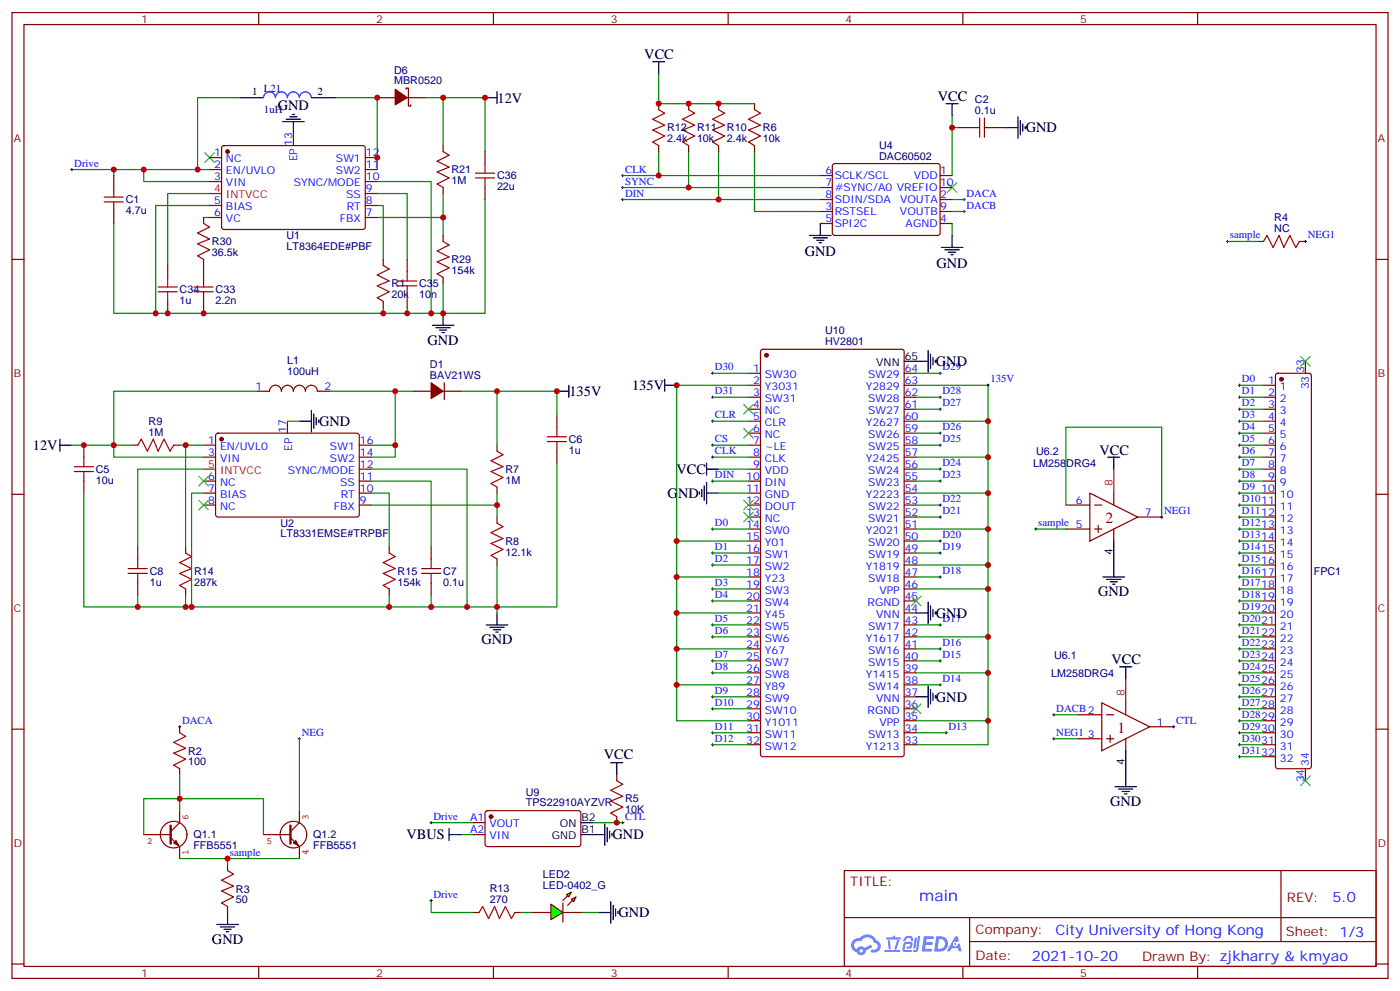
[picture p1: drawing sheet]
<svg xmlns="http://www.w3.org/2000/svg" width="412mm" height="292mm" viewBox="0 0 412 292" stroke-linecap="round" stroke-linejoin="round" font-family="sans-serif">
<g fill="none" stroke="#870000" stroke-width=".35">
<path d="M3.5 3.7h405.4v284.3h-405.4zM7.1 7.2h398.2v277.3h-398.2zM76.2 3.7v3.5M145.3 3.7v3.5M214.5 3.7v3.5M283.6 3.7v3.5M352.8 3.7v3.5M3.5 76.4h3.6M405.3 76.4h3.6M3.5 145.5h3.6M405.3 145.5h3.6M3.5 214.7h3.6"/>
<path d="M405.3 214.7h3.6M248.7 256.3h156.6v28.2h-156.6zM377.3 256.3v20.9M248.7 270.1h156.5M285.6 277.2h119.6M285.6 270.1v14.2M3.5 283.8h3.6M76.2 284.5v3.5M145.3 284.5v3.5M214.5 284.5v3.5M283.6 284.5v3.5M352.8 284.5v3.5"/>
<path d="M405.3 283.8h3.6"/>
</g>
<g fill="#5487ff">
<path d="M272.1 275.6h2.6l.3 .2-.1 .6h-2l-.1 1h1.6l.4 .4-.4 .3h-1.7l-.2 1.2 1.8 .1 .3 .3-.2 .4h-2.9z"/>
<path d="M281.4 275.7h.7l.4 1.3-.7 .3a.74 .74 0 0 0-1.1 .3 .74 .74 0 0 0 .5 1.1 .74 .74 0 0 0 .9-.7l.5-.3 .7 2.4h-.9l-.2-1h-1.9l-.5 1h-.9z"/>
<path d="M269.5 276.1h.6l-.4 2.9a.31 .31 0 0 1-.3 .3 .31 .31 0 0 1-.3-.3z"/>
<path d="M270.4 275.6h.6l-.5 4a.89 .89 0 0 1-.7 .7 .89 .89 0 0 1-.9-.3l1-.5z"/>
<path d="M266.8 275.8l.6-.2 1.2 .1 .5 1.3-.6 .1-.4-.9-1 .1a.95 .95 0 0 1-1 .8l-.1-.2z"/>
<path d="M266.4 277.5l1.8-.2a1.04 1.04 0 0 1 .6 1.1 1.04 1.04 0 0 1-.8 .9h-.7a.29 .29 0 0 1-.3-.4 .29 .29 0 0 1 .3-.2h.7l.2-.8h-1.4l-.4 1.7 1.9 .1a.29 .29 0 0 1 .3 .3 .29 .29 0 0 1-.3 .3h-2l-.4-.3 .2-2.1z"/>
<path d="M260.5 279.7h4.4a.3 .3 0 0 1 .3 .3 .3 .3 0 0 1-.3 .3h-4.3z"/>
<path d="M264.3 276.8h.6l-.5 1.6a1.02 1.02 0 0 1-.7 1.2l-.2-.3z"/>
<path d="M261.5 276.8h.6l.3 2.4-.3 .3-.3-.2z"/>
<path d="M261.1 276h1.9l.2-.5h.5l-.1 .5h1.5a.29 .29 0 0 1 .3 .3 .29 .29 0 0 1-.3 .3h-3.9z"/>
<path d="M275.8 275.6l-.6 4.5h1.4a2.27 2.27 0 0 0 2.7-2.3 2.27 2.27 0 0 0-2.7-2.2zM276.6 276.4a1.5 1.5 0 0 1 1.8 1.6 1.5 1.5 0 0 1-1.9 1.3h-.3z"/>
<path d="M251.4 276.8a2.09 2.09 0 0 0 1 3.5 1.37 1.37 0 0 0 1.5 .9 1.37 1.37 0 0 0 1.1-1.4l2-1-.5-.7-1.8 1a1.4 1.4 0 0 0-2.3 .4 1.32 1.32 0 0 1-.6-1.9 1.32 1.32 0 0 1 1.9-.4 2.02 2.02 0 0 1 2-1.3 2.02 2.02 0 0 1 1.8 1.6 1.09 1.09 0 0 1 1.1 1.4 1.09 1.09 0 0 1-1.6 .7 .41 .41 0 0 0-.5 .3 .41 .41 0 0 0 .4 .5 1.89 1.89 0 0 0 2.4-1.2 1.89 1.89 0 0 0-1.2-2.4 2.98 2.98 0 0 0-5-.6l-1 .1zM253.2 279.9a.52 .52 0 0 1 1 0 .52 .52 0 0 1-1 0z"/>
<circle cx="281.4" cy="277.9" r=".28"/>
</g>
<g fill="none" stroke="#870000" stroke-width=".35">
<path d="M86.4 39.3v3.6M111.1 28.8h5.3M119.6 26.3v-.4h.7v5.3h.7v-.3M119.9 28.8h5.3M194 30.5v1.8M202.8 30.5v1.8M211.7 30.5v1.8M222.2 30.5v1.8M282.2 37.6h3.6M292.8 37.6h3.5M33.5 51.7v3.5M61.7 46.4h3.6"/>
<path d="M61.7 49.9h3.6M61.7 53.4h3.6M65.5 43.1l.5-.2h41.2l.4 .7-.1 23.5-.6 .5-41.2-.1-.4-.6v-23.3zM107.6 46.4h3.5M107.6 49.9h3.5M107.6 53.4h3.5M107.6 57h3.5M130.5 42.9v1.7M130.5 55.2v1.8M142.9 44.6v3.6M142.9 55.2v3.5M194 42.9v1.7"/>
<path d="M202.8 42.9v1.7M211.7 42.9v1.7M222.2 42.9v1.7M241.7 51.7h3.5M241.7 58.7h3.5M241.7 55.2h3.5M276.9 51.7h3.6M276.9 58.7h3.6M276.9 55.2h3.6M33.5 62.3v3.5M49.4 78.1v3.6M60 64v1.8"/>
<path d="M60 76.4v5.3M61.7 60.5h3.6M61.7 64h3.6M107.6 60.5h3.5M107.6 64h3.5M112.9 76.4v1.7M119.9 76.4v3.5M130.5 69.3v1.8M241.7 62.3h3.5M241.7 65.8h3.5M276.9 62.3h3.6M276.9 65.8h3.6"/>
<path d="M370.4 71.1h1.8M382.8 71.1h1.7M49.4 88.7v3.6M60 88.7v3.6M112.9 88.7v1.8M119.9 87v3.5M130.5 81.7v1.7M75.8 115.2h3.6a1.76 1.76 0 0 1 1.7-1.8 1.76 1.76 0 0 1 1.8 1.8 1.76 1.76 0 0 1 1.8-1.8 1.76 1.76 0 0 1 1.7 1.8 1.76 1.76 0 0 1 1.8-1.8 1.76 1.76 0 0 1 1.8 1.8 1.76 1.76 0 0 1 1.7-1.8 1.76 1.76 0 0 1 1.8 1.8h3.5M121.7 115.2h5.3M130.5 115.2h5.3M130.9 112.7v5M220.5 109.9h3.5"/>
<path d="M220.5 113.4h3.5M220.5 116.9h3.5M224.2 103l.5-.2h40.9l.7 .5v118.8l-.4 .6-41.2 .1-.6-.5-.1-118.8zM266.3 109.9h3.6M266.3 113.4h3.6M266.3 116.9h3.6M372.2 113.4h3.5M372.2 116.9h3.5M375.9 110.1l.5-.2h9.2l.5 .2 .2 .5v115l-.2 .5-.5 .2h-9.2l-.5-.2-.2-.5v-115zM384.5 106.4v3.5M24.7 131.1v3.5M38.8 131.1h1.8"/>
<path d="M51.2 131.1h1.7M60 131.1h3.5M60 134.6h3.5M63.7 127.7l.5-.2 41.2 .1 .4 .6v23.6l-.7 .4h-41.2l-.4-.7v-23.3zM84.7 124v3.5M105.8 131.1h3.6M105.8 134.6h3.6M105.8 138.1h3.6M146.4 131.1v1.7M164 122.2v3.6M164 132.8v3.5M220.5 131.1h3.5"/>
<path d="M220.5 134.6h3.5M220.5 138.1h3.5M220.5 120.5h3.5M220.5 124h3.5M220.5 127.5h3.5M266.3 131.1h3.6M266.3 134.6h3.6M266.3 138.1h3.6M266.3 120.5h3.6M266.3 124h3.6M266.3 127.5h3.6M372.2 131.1h3.5"/>
<path d="M372.2 134.6h3.5M372.2 138.1h3.5M372.2 120.5h3.5M372.2 124h3.5M372.2 127.5h3.5M24.7 141.6v3.6M60 141.6h3.5M60 145.2h3.5M60 148.7h3.5M105.8 141.6h3.6M105.8 145.2h3.6M105.8 148.7h3.6"/>
<path d="M146.4 143.4v1.8M146.4 152.2v1.8M220.5 141.6h3.5M220.5 145.2h3.5M220.5 148.7h3.5M220.5 152.2h3.5M220.5 155.8h3.5M220.5 159.3h3.5M266.3 141.6h3.6M266.3 145.2h3.6M266.3 148.7h3.6M266.3 152.2h3.6"/>
<path d="M266.3 155.8h3.6M266.3 159.3h3.6M372.2 141.6h3.5M372.2 145.2h3.5M372.2 148.7h3.5M372.2 152.2h3.5M372.2 155.8h3.5M372.2 159.3h3.5M40.6 161v3.6M40.6 171.6v3.6M54.7 161v1.8M54.7 173.4v1.8"/>
<path d="M114.7 161v1.8M114.7 173.4v1.8M127 161v3.6M127 171.6v3.6M146.4 164.6v1.7M220.5 162.8h3.5M220.5 166.3h3.5M220.5 169.9h3.5M220.5 173.4h3.5M220.5 176.9h3.5M266.3 162.8h3.6M266.3 166.3h3.6"/>
<path d="M266.3 169.9h3.6M266.3 173.4h3.6M266.3 176.9h3.6M372.2 162.8h3.5M372.2 166.3h3.5M372.2 169.9h3.5M372.2 173.4h3.5M372.2 176.9h3.5M220.5 180.4h3.5M220.5 184h3.5M220.5 187.5h3.5M220.5 191h3.5"/>
<path d="M220.5 194.6h3.5M220.5 198.1h3.5M266.3 180.4h3.6M266.3 184h3.6M266.3 187.5h3.6M266.3 191h3.6M266.3 194.6h3.6M266.3 198.1h3.6M372.2 180.4h3.5M372.2 184h3.5M372.2 187.5h3.5M372.2 191h3.5"/>
<path d="M372.2 194.6h3.5M372.2 198.1h3.5M52.9 214v1.7M220.5 201.6h3.5M220.5 205.1h3.5M220.5 208.7h3.5M220.5 212.2h3.5M220.5 215.7h3.5M220.5 219.3h3.5M266.3 201.6h3.6M266.3 205.1h3.6M266.3 208.7h3.6"/>
<path d="M266.3 212.2h3.6M266.3 215.7h3.6M266.3 219.3h3.6M372.2 201.6h3.5M372.2 205.1h3.5M372.2 208.7h3.5M372.2 212.2h3.5M372.2 215.7h3.5M372.2 219.3h3.5M52.9 226.3v1.8M143.1 238.9l.5-.2h27.1l.4 .7-.1 9.4-.6 .4h-27.1l-.4-.7v-9.1zM181.7 228.1v1.7"/>
<path d="M372.2 222.8h3.5M384.5 226.3v3.5M139.3 242.2h3.6M139.3 245.7h3.6M181.7 240.4v1.8M139.3 268.6h1.8M151.7 268.6h1.8M157 268.6h5.3M165.8 268.6h5.3"/>
</g>
<g fill="#870000" stroke="#870000" stroke-width=".35">
<path d="M116.4 26.3l3.5 2.5-3.5 2.1z"/>
<path d="M127 112.7l3.5 2.5-3.5 2.1z"/>
<circle cx="65.3" cy="129.3" r=".53"/>
<circle cx="67" cy="44.6" r=".53"/>
<circle cx="225.8" cy="104.6" r=".53"/>
<circle cx="377.5" cy="111.7" r=".53"/>
<circle cx="144.6" cy="240.4" r=".53"/>
</g>
<path d="M61.7 57h3.6M60 138.1h3.5" fill="none" stroke="#f00" stroke-width=".35"/>
<g fill="none" stroke="#000" stroke-width=".35">
<path d="M192.3 18.2h3.5M194 18.2v3.5M70.6 28.8h7M83.3 35.8h6.3M84.3 35.1h4.2M85.4 34.4h2.1M86.1 33.7h.7M86.4 35.8v3.5M91.7 28.8h7.1M142.9 28.8h3.5M146.4 27v3.5M278.7 30.5h3.5"/>
<path d="M280.5 30.5v3.5M296.3 37.6h3.6M299.9 34.4v6.3M300.6 35.5v4.2M301.3 36.5v2.1M302 37.2v.7M238.5 69.3h6.3M239.5 70h4.3M240.6 70.7h2.1M241.3 71.4h.7M241.7 65.8v3.5M277.3 72.8h6.3"/>
<path d="M278.3 73.6h4.3M279.4 74.3h2.1M280.1 75h.7M280.5 69.3v3.5M127.4 95.8h6.3M128.4 96.5h4.2M129.5 97.2h2.1M130.2 97.9h.7M130.5 92.3v3.5M164 115.2h3.6M167.6 113.4v3.5M195.8 113.4h3.5"/>
<path d="M195.8 111.7v3.5M266.3 106.4h7.1M273.4 103.2v6.3M274.1 104.2v4.3M274.8 105.3v2.1M275.5 106v.7M17.6 131.1h3.6M17.6 129.3v3.5M88.2 124h3.5M91.7 120.8v6.4M92.4 121.9v4.2M93.1 122.9v2.2"/>
<path d="M93.8 123.6v.8M208.1 136.3v3.6M208.1 138.1h3.6M206 144.8v.7M206.7 144.1v2.1M207.4 143.1v4.2M208.1 145.2h3.6M208.1 142v6.3M273.4 177.3v6.3M274.1 178.3v4.3M274.8 179.4v2.1M143.2 184h6.4"/>
<path d="M144.3 184.7h4.2M145.3 185.4h2.2M146 186.1h.8M146.4 180.4v3.6M269.9 180.4h3.5M275.5 180.1v.7M269.9 205.1h3.5M273.4 202v6.3M274.1 203v4.3M274.8 204.1v2.1M275.5 204.8v.7M179.9 224.5h3.5"/>
<path d="M181.7 224.5v3.6M132.3 245.7h3.5M132.3 243.9v3.6M171.1 245.7h7.1M171.1 242.2h3.5M178.2 242.5v6.4M178.9 243.6v4.2M179.6 244.7v2.1M180.3 245.4v.7M63.9 272.2h6.3M64.9 272.9h4.2M66 273.6h2.1"/>
<path d="M66.7 274.3h.7M67 268.6v3.6M176.4 268.6h3.5M179.9 265.5v6.3M180.6 266.5v4.3M181.3 267.6v2.1M182 268.3v.7"/>
</g>
<g fill="none" stroke="#a10000" stroke-width=".35">
<path d="M194 32.3l1.8 1-3.5 1.8 3.5 1.8-3.5 1.4 3.5 1.7-3.5 1.8 1.7 1.1M202.8 32.3l1.8 1-3.5 1.8 3.5 1.8-3.5 1.4 3.5 1.7-3.5 1.8 1.7 1.1M211.7 32.3l1.7 1-3.5 1.8 3.5 1.8-3.5 1.4 3.5 1.7-3.5 1.8 1.8 1.1M222.2 32.3l1.8 1-3.5 1.8 3.5 1.8-3.5 1.4 3.5 1.7-3.5 1.8 1.7 1.1M285.8 37.6h2.8M288.6 34.7v5.7M290 37.6h2.8M290 34.7v5.7M30.7 59.4h5.6M30.7 58h5.6M33.5 55.2v2.8M33.5 59.4v2.9"/>
<path d="M130.5 44.6l1.8 1.1-3.5 1.7 3.5 1.8-3.5 1.4 3.5 1.8-3.5 1.8 1.7 1M140.1 52.4h5.6M140.1 51h5.6M142.9 48.2v2.8M142.9 52.4v2.8M60 65.8l1.7 1.1-3.5 1.7 3.5 1.8-3.5 1.4 3.5 1.8-3.5 1.7 1.8 1.1M112.9 78.1l1.8 1.1-3.6 1.8 3.6 1.7-3.6 1.4 3.6 1.8-3.6 1.8 1.8 1M119.9 79.9v2.8M130.5 71.1l1.8 1-3.5 1.8 3.5 1.8-3.5 1.4 3.5 1.7-3.5 1.8 1.7 1.1M372.2 71.1l1-1.8 1.8 3.5 1.8-3.5 1.4 3.5 1.7-3.5 1.8 3.5 1.1-1.7M46.6 85.9h5.6M46.6 84.5h5.6"/>
<path d="M49.4 81.7v2.8M49.4 85.9v2.8M57.1 85.9h5.7M57.1 84.5h5.7M60 81.7v2.8M60 85.9v2.8M117.1 84.1h5.7M117.1 82.7h5.7M119.9 84.1v2.9M21.9 138.8h5.6M21.9 137.4h5.6M24.7 134.6v2.8"/>
<path d="M24.7 138.8v2.8M40.6 131.1l1-1.8 1.8 3.5 1.8-3.5 1.4 3.5 1.7-3.5 1.8 3.5 1.1-1.7M146.4 132.8l1.8 1.1-3.6 1.7 3.6 1.8-3.6 1.4 3.6 1.8-3.6 1.7 1.8 1.1M161.2 130h5.7M161.2 128.6h5.7M164 125.8v2.8M164 130v2.8M146.4 154l1.8 1-3.6 1.8 3.6 1.8-3.6 1.4 3.6 1.7-3.6 1.8 1.8 1.1M37.7 168.8h5.7M37.7 167.4h5.7M40.6 164.6v2.8M40.6 168.8v2.8"/>
<path d="M54.7 162.8l1.7 1.1-3.5 1.7 3.5 1.8-3.5 1.4 3.5 1.8-3.5 1.7 1.8 1.1M114.7 162.8l1.7 1.1-3.5 1.7 3.5 1.8-3.5 1.4 3.5 1.8-3.5 1.7 1.8 1.1M124.2 168.8h5.6M124.2 167.4h5.6M127 164.6v2.8M127 168.8v2.8M52.9 215.7l1.8 1.1-3.5 1.7 3.5 1.8-3.5 1.4 3.5 1.8-3.5 1.7 1.7 1.1M181.7 229.8l1.7 1.1-3.5 1.8 3.5 1.7-3.5 1.4 3.5 1.8-3.5 1.8 1.8 1M141.1 268.6l1.1-1.7 1.7 3.5 1.8-3.5 1.4 3.5 1.8-3.5 1.7 3.5 1.1-1.8"/>
</g>
<g fill="none" stroke="#008700" stroke-width=".35">
<path d="M70.6 28.8h-12.4v21.1M98.8 28.8h12.3v21.1M125.2 28.8h5.3v14.1M130.5 28.8h12.4v15.8M194 21.7v8.8h28.2M280.5 34v17.7M280.5 37.6h1.7M21.2 49.9h40.5M33.5 49.9v1.8M42.3 49.9v3.5h19.4M61.7 57h-12.3v21.1M111.1 53.4h15.9v38.9"/>
<path d="M111.1 57h8.8v19.4M130.5 57v7h-19.4M142.9 58.7v33.6h-12.4M183.4 58.7h58.3M183.4 55.2h58.3M183.4 51.7h58.3M194 44.6v7.1M202.8 44.6v10.6M211.7 44.6v14.1M222.2 44.6v17.7h19.5M280.5 58.7h3.5M33.5 65.8v26.5h12.4"/>
<path d="M60 64h1.7M61.7 60.5h-15.8v31.8h84.6v-8.9M111.1 60.5h1.8v15.9M130.5 64v5.3M280.5 65.8v3.5M280.5 62.3h3.5M361.6 71.1h8.8M112.9 90.5v1.8M119.9 90.5v1.8M75.8 115.2h-42.3v19.4h26.5M97 115.2h24.7M116.4 115.2v15.9h-7"/>
<path d="M135.8 115.2h28.2v7M146.4 115.2v15.9M209.9 109.9h10.6M209.9 116.9h10.6M220.5 113.4h-21.2v98.8h21.2M269.9 113.4h21.1v105.9h-21.1M269.9 109.9h7M269.9 116.9h7M365.1 116.9h7.1M365.1 113.4h7.1M21.2 131.1h17.6M52.9 131.1h7.1"/>
<path d="M54.7 131.1v29.9M60 138.1h-19.4v22.9M84.7 124h3.5M116.4 131.1v3.5h-7M164 136.3v42.4h-26.4v-40.6h-28.2M209.9 131.1h10.6M209.9 124h10.6M209.9 134.6h10.6M211.7 138.1h8.8M269.9 131.1h7M269.9 124h21.1M269.9 134.6h21.1"/>
<path d="M269.9 138.1h7M269.9 127.5h7M269.9 120.5h7M365.1 131.1h7.1M365.1 124h7.1M365.1 134.6h7.1M365.1 138.1h7.1M365.1 127.5h7.1M365.1 120.5h7.1M24.7 145.2v33.5h15.9M60 145.2h-3.6v33.5M109.4 141.6h17.6v19.4"/>
<path d="M109.4 145.2h5.3v15.8M109.4 148.7h37M146.4 145.2v7M199.3 159.3h21.2M209.9 141.6h10.6M209.9 155.8h10.6M211.7 145.2h8.8M269.9 148.7h7M269.9 141.6h7M269.9 155.8h21.1M269.9 159.3h7M269.9 152.2h7"/>
<path d="M269.9 145.2h21.1M365.1 148.7h7.1M365.1 141.6h7.1M365.1 155.8h7.1M365.1 159.3h7.1M365.1 152.2h7.1M365.1 145.2h7.1M40.6 175.2v3.5h74.1M54.7 175.2v3.5M114.7 175.2v3.5h12.3M127 175.2v3.5h10.6M146.4 166.3v14.1"/>
<path d="M199.3 169.9h21.2M209.9 162.8h10.6M209.9 166.3h10.6M209.9 173.4h10.6M209.9 176.9h10.6M269.9 162.8h7M269.9 166.3h21.1M269.9 173.4h21.1M269.9 169.9h7M365.1 162.8h7.1M365.1 166.3h7.1M365.1 173.4h7.1"/>
<path d="M365.1 176.9h7.1M365.1 169.9h7.1M199.3 191h21.2M199.3 180.4h21.2M209.9 184h10.6M209.9 187.5h10.6M209.9 194.6h10.6M209.9 198.1h10.6M269.9 184h7M269.9 187.5h21.1M269.9 194.6h7M269.9 198.1h21.1"/>
<path d="M269.9 191h7M365.1 184h7.1M365.1 187.5h7.1M365.1 194.6h7.1M365.1 198.1h7.1M365.1 191h7.1M365.1 180.4h7.1M199.3 201.6h21.2M209.9 205.1h10.6M209.9 208.7h10.6M209.9 215.7h10.6M209.9 219.3h10.6"/>
<path d="M269.9 215.7h8.8M269.9 201.6h7M269.9 212.2h21.1M365.1 205.1h7.1M365.1 208.7h7.1M365.1 215.7h7.1M365.1 219.3h7.1M365.1 201.6h7.1M365.1 212.2h7.1M52.9 228.1v10.6M365.1 222.8h7.1M42.3 245.7v-10.6h35.3v10.6"/>
<path d="M127 242.2h12.3M135.8 245.7h3.5M174.6 242.2h8.8M127 265.1v3.5h12.3M153.5 268.6h3.5M171.1 268.6h5.3"/>
</g>
<g fill="none" stroke="#3c3" stroke-width=".35">
<path d="M60.3 45l2.8 2.8M63.1 45l-2.8 2.8M279 53.8l2.9 2.8M281.9 53.8l-2.9 2.8M219.1 119.1l2.8 2.8M221.9 119.1l-2.8 2.8M219.1 126.1l2.8 2.8M221.9 126.1l-2.8 2.8M58.6 147.3l2.8 2.8M58.6 140.2l2.8 2.9M61.4 147.3l-2.8 2.8M61.4 140.2l-2.8 2.9"/>
<path d="M219.1 150.8l2.8 2.8M219.1 147.3l2.8 2.8M221.9 150.8l-2.8 2.8M221.9 147.3l-2.8 2.8M268.5 175.5l2.8 2.8M271.3 175.5l-2.8 2.8M268.5 207.3l2.8 2.8M271.3 207.3l-2.8 2.8"/>
</g>
<path d="M91.7 28.8a1.77 1.77 0 0 0-1.7-1.7 1.77 1.77 0 0 0-1.8 1.7 1.77 1.77 0 0 0-1.8-1.7 1.77 1.77 0 0 0-1.7 1.7 1.77 1.77 0 0 0-1.8-1.7 1.77 1.77 0 0 0-1.8 1.7 1.76 1.76 0 0 0-1.7-1.7 1.76 1.76 0 0 0-1.8 1.7" fill="none" stroke="#00f" stroke-width=".35"/>
<g fill="none" stroke="#000" stroke-width=".29">
<path d="M20.8 49.9h.7M21.2 49.6v.7M183.1 58.7h.7M183.1 55.2h.7M183.1 51.7h.7M183.4 51.3v.7M183.4 54.9v.7M183.4 58.4v.7M283.6 58.7h.7M284 58.4v.7M283.6 62.3h.7M284 61.9v.7"/>
<path d="M361.2 71.1h.7M361.6 70.7v.7M384.2 71.1h.7M384.5 70.7v.7M209.5 116.9h.8M209.5 109.9h.8M209.9 109.5v.7M209.9 116.6v.7M276.6 116.9h.7M276.6 109.9h.7M276.9 109.5v.7M276.9 116.6v.7"/>
<path d="M290.7 113.4h.7M291 113.1v.7M364.8 116.9h.7M364.8 113.4h.7M365.1 113.1v.7M365.1 116.6v.7M209.5 124h.8M209.5 131.1h.8M209.5 134.6h.8M209.9 123.6v.8M209.9 130.7v.7M209.9 134.2v.7"/>
<path d="M276.6 131.1h.7M276.6 138.1h.7M276.6 127.5h.7M276.6 120.5h.7M276.9 120.1v.7M276.9 127.2v.7M276.9 130.7v.7M276.9 137.8v.7M364.8 124h.7M364.8 131.1h.7M364.8 134.6h.7M364.8 138.1h.7"/>
<path d="M364.8 127.5h.7M364.8 120.5h.7M365.1 120.1v.7M365.1 123.6v.8M365.1 127.2v.7M365.1 130.7v.7M365.1 134.2v.7M365.1 137.8v.7M209.5 141.6h.8M209.5 155.8h.8M209.9 141.3v.7M209.9 155.4v.7"/>
<path d="M276.6 141.6h.7M276.6 159.3h.7M276.6 152.2h.7M276.6 148.7h.7M276.9 141.3v.7M276.9 148.3v.7M276.9 151.9v.7M276.9 158.9v.7M364.8 141.6h.7M364.8 155.8h.7M364.8 159.3h.7M364.8 152.2h.7"/>
<path d="M364.8 148.7h.7M364.8 145.2h.7M365.1 141.3v.7M365.1 144.8v.7M365.1 148.3v.7M365.1 151.9v.7M365.1 155.4v.7M365.1 158.9v.7M209.5 162.8h.8M209.5 166.3h.8M209.5 173.4h.8M209.5 176.9h.8"/>
<path d="M209.9 162.5v.7M209.9 166v.7M209.9 173v.7M209.9 176.6v.7M276.6 162.8h.7M276.6 169.9h.7M276.9 162.5v.7M276.9 169.5v.7M364.8 162.8h.7M364.8 166.3h.7M364.8 173.4h.7M364.8 176.9h.7"/>
<path d="M364.8 169.9h.7M365.1 162.5v.7M365.1 166v.7M365.1 169.5v.7M365.1 173v.7M365.1 176.6v.7M209.5 184h.8M209.5 187.5h.8M209.5 194.6h.8M209.5 198.1h.8M209.9 183.6v.7M209.9 187.1v.8"/>
<path d="M209.9 194.2v.7M209.9 197.7v.7M276.6 184h.7M276.6 194.6h.7M276.6 191h.7M276.9 183.6v.7M276.9 190.7v.7M276.9 194.2v.7M364.8 184h.7M364.8 187.5h.7M364.8 194.6h.7M364.8 198.1h.7"/>
<path d="M364.8 191h.7M364.8 180.4h.7M365.1 180.1v.7M365.1 183.6v.7M365.1 187.1v.8M365.1 190.7v.7M365.1 194.2v.7M365.1 197.7v.7M52.6 214h.7M52.9 213.6v.7M87.8 217.5h.7M88.2 217.1v.7"/>
<path d="M209.5 205.1h.8M209.5 208.7h.8M209.5 215.7h.8M209.5 219.3h.8M209.9 204.8v.7M209.9 208.3v.7M209.9 215.4v.7M209.9 218.9v.7M276.6 201.6h.7M276.9 201.3v.7M278.3 215.7h.7M278.7 215.4v.7"/>
<path d="M364.8 205.1h.7M364.8 208.7h.7M364.8 215.7h.7M364.8 219.3h.7M364.8 201.6h.7M364.8 212.2h.7M365.1 201.3v.7M365.1 204.8v.7M365.1 208.3v.7M365.1 211.8v.7M365.1 215.4v.7M365.1 218.9v.7"/>
<path d="M364.8 222.8h.7M365.1 222.4v.7M126.6 242.2h.8M127 241.8v.7M183.1 242.2h.7M183.4 241.8v.7"/>
</g>
<g fill="#850000" stroke="#850000" stroke-width=".35">
<path d="M51.2 248.2l.7-.7 .7 1.4z"/>
<path d="M86.4 248.2l.7-.7 .7 1.4z"/>
</g>
<g fill="none" stroke="#850000" stroke-width=".35">
<path d="M52.9 238.7v3.5l-2.6 2.6M88.2 238.7v3.5l-2.7 2.6M42.3 245.7h8M50.3 246.6l2.6 2.6v3.6M77.6 245.7h7.9M85.5 246.6l2.7 2.6v3.6"/>
<circle cx="51.2" cy="245.7" r="3.9"/>
<circle cx="86.4" cy="245.7" r="3.9"/>
</g>
<path d="M50.3 243.1v5.3M85.5 243.1v5.3" fill="none" stroke="#850000" stroke-width=".71"/>
<path d="M245.4 48.4l.5-.2h30.6l.4 .7v20l-.7 .4h-30.6l-.4-.7v-19.7z" fill="none" stroke="#900" stroke-width=".35"/>
<g fill="#0f0" stroke="#870000" stroke-width=".35">
<path d="M168.3 264.8l1.4-.7-.7 1.4z"/>
<path d="M166.9 263.3l1.4-.7-.7 1.5z"/>
</g>
<g fill="#870000" stroke="#870000" stroke-width=".35">
<path d="M167.2 266.5l1.4-1.4z"/>
<path d="M167.2 263.7l-1.4 1.4z"/>
</g>
<path d="M165.8 265.8v5.7z" fill="#f00" stroke="#870000" stroke-width=".35"/>
<path d="M162.3 266.2l3.5 2.4-3.5 2.2z" fill="#0f0" stroke="#870000" stroke-width=".35"/>
<g fill="none" stroke="#000" stroke-width=".29">
<path d="M304.8 155.8h.7M305.2 155.4v.7M341.8 152.2h.7M342.2 151.9v.7M310.1 210.4h.7M310.1 217.5h.7M310.4 210.1v.7M310.4 217.1v.7M345.4 214h.7M345.7 213.6v.7M66.7 252.8h.7M67 252.4v.7"/>
<path d="M126.6 265.1h.8M127 264.8v.7"/>
</g>
<path d="M383.1 105l2.8 2.8M385.9 105l-2.8 2.8M383.1 228.4l2.8 2.8M385.9 228.4l-2.8 2.8" fill="none" stroke="#3c3" stroke-width=".35"/>
<path d="M67 256.3l1.8 1.1-3.5 1.7 3.5 1.8-3.5 1.4 3.5 1.8-3.5 1.7 1.7 1.1" fill="none" stroke="#a10000" stroke-width=".35"/>
<g fill="none" stroke="#870000" stroke-width=".35">
<path d="M314 155.8h7M314 148.7h7M321 145.2l14.1 7-14.1 7.1zM322.4 155.8h2.2M322.4 148.7h2.2M323.5 154.7v2.1M328.1 145.2v3.5M328.1 155.8v3.5M335.1 152.2h7.1M317.5 217.5h7.1M317.5 210.4h7.1M324.6 206.9l14.1 7.1-14.1 7z"/>
<path d="M326 217.5h2.1M326 210.4h2.1M327 216.4v2.1M331.6 206.9v3.5M331.6 217.5v3.5M338.7 214h7M67 254.5v1.8M67 266.9v1.7"/>
</g>
<path d="M305.2 155.8h8.8M314 148.7v-22.9h28.2v26.4M88.2 217.5v21.2M310.4 217.5h7.1M310.4 210.4h7.1M52.9 252.8h14.1v1.7M67 252.8h21.2" fill="none" stroke="#008700" stroke-width=".35"/>
<path d="M328.1 138.1v7.1M331.6 199.8v7.1" fill="none" stroke="#f00" stroke-width=".35"/>
<g fill="none" stroke="#000" stroke-width=".35">
<path d="M326.3 134.6h3.5M328.1 134.6v3.5M328.1 159.3v10.6M324.9 169.9h6.4M326 170.6h4.2M327 171.3h2.1M327.7 172h.7M329.8 196.3h3.6M331.6 196.3v3.5M328.4 231.6h6.4M329.5 232.3h4.2M330.6 233h2.1"/>
<path d="M331.3 233.7h.7M331.6 221v10.6"/>
</g>
<g fill="#c00">
<circle cx="24.7" cy="131.1" r=".88"/>
<circle cx="33.5" cy="131.1" r=".88"/>
<circle cx="116.4" cy="115.2" r=".88"/>
<circle cx="116.4" cy="131.1" r=".88"/>
<circle cx="164" cy="115.2" r=".88"/>
<circle cx="146.4" cy="115.2" r=".88"/>
<circle cx="146.4" cy="148.7" r=".88"/>
<circle cx="146.4" cy="178.7" r=".88"/>
<circle cx="137.6" cy="178.7" r=".88"/>
<circle cx="127" cy="178.7" r=".88"/>
<circle cx="54.7" cy="131.1" r=".88"/>
<circle cx="114.7" cy="178.7" r=".88"/>
<circle cx="54.7" cy="178.7" r=".88"/>
<circle cx="40.6" cy="178.7" r=".88"/>
<circle cx="56.4" cy="178.7" r=".88"/>
<circle cx="142.9" cy="28.8" r=".88"/>
<circle cx="130.5" cy="28.8" r=".88"/>
<circle cx="127" cy="92.3" r=".88"/>
<circle cx="112.9" cy="92.3" r=".88"/>
<circle cx="119.9" cy="92.3" r=".88"/>
<circle cx="49.4" cy="92.3" r=".88"/>
<circle cx="60" cy="92.3" r=".88"/>
<circle cx="130.5" cy="92.3" r=".88"/>
<circle cx="45.9" cy="92.3" r=".88"/>
<circle cx="130.5" cy="64" r=".88"/>
<circle cx="111.1" cy="28.8" r=".88"/>
<circle cx="111.1" cy="46.4" r=".88"/>
<circle cx="42.3" cy="49.9" r=".88"/>
<circle cx="33.5" cy="49.9" r=".88"/>
<circle cx="58.2" cy="49.9" r=".88"/>
<circle cx="199.3" cy="113.4" r=".88"/>
<circle cx="199.3" cy="159.3" r=".88"/>
<circle cx="199.3" cy="169.9" r=".88"/>
<circle cx="199.3" cy="180.4" r=".88"/>
<circle cx="199.3" cy="191" r=".88"/>
<circle cx="199.3" cy="201.6" r=".88"/>
<circle cx="291" cy="124" r=".88"/>
<circle cx="291" cy="134.6" r=".88"/>
<circle cx="291" cy="145.2" r=".88"/>
<circle cx="291" cy="155.8" r=".88"/>
<circle cx="291" cy="166.3" r=".88"/>
<circle cx="291" cy="173.4" r=".88"/>
<circle cx="291" cy="187.5" r=".88"/>
<circle cx="291" cy="198.1" r=".88"/>
<circle cx="291" cy="212.2" r=".88"/>
<circle cx="52.9" cy="235.1" r=".88"/>
<circle cx="211.7" cy="30.5" r=".88"/>
<circle cx="202.8" cy="30.5" r=".88"/>
<circle cx="194" cy="30.5" r=".88"/>
<circle cx="211.7" cy="58.7" r=".88"/>
<circle cx="202.8" cy="55.2" r=".88"/>
<circle cx="194" cy="51.7" r=".88"/>
<circle cx="280.5" cy="37.6" r=".88"/>
<circle cx="181.7" cy="242.2" r=".88"/>
<circle cx="67" cy="252.8" r=".88"/>
</g>
<g font-size="4.6" fill="#800">
<text x="325.6" y="154">2</text>
<text x="329.1" y="215.7">1</text>
</g>
<text font-size="4.6" fill="#00f" x="270.8" y="265.3">main</text>
<g font-size="4.2">
<text x="189.8" y="17.5">VCC</text>
<text x="276.2" y="29.8">VCC</text>
<text x="81.9" y="32.5">GND</text>
<text x="146.6" y="30.2">12V</text>
<text x="302.2" y="39">GND</text>
<text x="237.1" y="75.3">GND</text>
<text x="275.9" y="78.8">GND</text>
<text x="125.9" y="101.4">GND</text>
<text x="275.7" y="107.8">GND</text>
<text x="167.7" y="116.6">135V</text>
<text x="186.2" y="114.9">135V</text>
<text x="94" y="125.4">GND</text>
<text x="9.7" y="132.4">12V</text>
<text x="323.8" y="133.9">VCC</text>
<text x="199.3" y="139.6">VCC</text>
<text x="196.7" y="146.6">GND</text>
<text x="323.5" y="175.5">GND</text>
<text x="275.7" y="181.9">GND</text>
<text x="141.8" y="189.6">GND</text>
<text x="327.4" y="195.6">VCC</text>
<text x="275.7" y="206.6">GND</text>
<text x="177.8" y="223.5">VCC</text>
<text x="327" y="237.2">GND</text>
<text x="119.7" y="247.1">VBUS</text>
<text x="180.4" y="247.1">GND</text>
<text x="182.2" y="270.1">GND</text>
<text x="62.4" y="277.8">GND</text>
</g>
<g font-size="4.2" fill="#00f">
<text x="392.5" y="265.6">5.0</text>
<text x="310.9" y="275.1">City University of Hong Kong</text>
<text x="304" y="282.9">2021-10-20</text>
</g>
<g font-size="3.9" fill="#800">
<text x="250.5" y="260.9">TITLE:</text>
<text x="379.1" y="265.6">REV:</text>
<text x="287.4" y="275.1">Company:</text>
<text x="378.7" y="275.7">Sheet: 1/3</text>
<text x="287.4" y="282.8">Date:</text>
<text x="336.4" y="282.8">Drawn By: zjkharry &amp; kmyao</text>
</g>
<g font-size="3.2" fill="#800">
<text x="41.6" y="6.7">1</text>
<text x="110.8" y="6.7">2</text>
<text x="179.9" y="6.7">3</text>
<text x="249.1" y="6.7">4</text>
<text x="318.2" y="6.7">5</text>
<text x="4.1" y="41.8">A</text>
<text x="405.9" y="41.8">A</text>
<text x="4.1" y="110.9">B</text>
<text x="405.9" y="110.9">B</text>
<text x="4.1" y="180.1">C</text>
<text x="405.9" y="180.1">C</text>
<text x="4.1" y="249.2">D</text>
<text x="405.9" y="249.2">D</text>
<text x="41.6" y="287.5">1</text>
<text x="110.8" y="287.5">2</text>
<text x="179.9" y="287.5">3</text>
<text x="249.1" y="287.5">4</text>
<text x="318.2" y="287.5">5</text>
</g>
<g font-size="3.2" fill="#000080">
<text x="116.1" y="21.6">D6</text>
<text x="77.8" y="27.1">L21</text>
<text x="116.1" y="24.9">MBR0520</text>
<text x="77.8" y="33.3">1uH</text>
<text x="287.2" y="33.7">0.1u</text>
<text x="287.2" y="30.5">C2</text>
<text x="196.5" y="41.9">2.4k</text>
<text x="196.5" y="38.7">R12</text>
<text x="205.3" y="41.9">10k</text>
<text x="205.3" y="38.7">R11</text>
<text x="214.1" y="41.9">2.4k</text>
<text x="214.1" y="38.7">R10</text>
<text x="224.7" y="41.9">10k</text>
<text x="224.7" y="38.7">R6</text>
<text x="258.9" y="47">DAC60502</text>
<text x="259" y="43.8">U4</text>
<text x="133" y="51.1">R21</text>
<text x="146.4" y="52.8">C36</text>
<text x="37" y="59.9">C1</text>
<text x="133" y="54.3">1M</text>
<text x="146.4" y="56">22u</text>
<text x="37" y="63.1">4.7u</text>
<text x="375.4" y="65">R4</text>
<text x="84.4" y="70.4">U1</text>
<text x="375.4" y="68.3">NC</text>
<text x="62.4" y="75.4">36.5k</text>
<text x="62.4" y="72.2">R30</text>
<text x="84.4" y="73.6">LT8364EDE#PBF</text>
<text x="133" y="77.5">R29</text>
<text x="133" y="80.7">154k</text>
<text x="52.9" y="89.5">1u</text>
<text x="52.9" y="86.3">C34</text>
<text x="63.5" y="89.5">2.2n</text>
<text x="63.5" y="86.3">C33</text>
<text x="115.4" y="87.8">20k</text>
<text x="115.4" y="84.6">R1</text>
<text x="123.5" y="87.8">10n</text>
<text x="123.5" y="84.6">C35</text>
<text x="243.1" y="101.6">HV2801</text>
<text x="243.1" y="98.4">U10</text>
<text x="84.6" y="107.2">L1</text>
<text x="84.6" y="110.4">100uH</text>
<text x="126.7" y="111.7">BAV21WS</text>
<text x="126.7" y="108.5">D1</text>
<text x="43.8" y="125">R9</text>
<text x="43.8" y="128.2">1M</text>
<text x="167.6" y="130.4">C6</text>
<text x="167.6" y="133.6">1u</text>
<text x="304.4" y="137.5">LM258DRG4</text>
<text x="305.2" y="133.9">U6.2</text>
<text x="28.2" y="142.5">10u</text>
<text x="28.2" y="139.2">C5</text>
<text x="148.9" y="142.5">1M</text>
<text x="148.9" y="139.2">R7</text>
<text x="82.6" y="155">U2</text>
<text x="82.6" y="158.2">LT8331EMSE#TRPBF</text>
<text x="148.9" y="160.4">R8</text>
<text x="148.9" y="163.6">12.1k</text>
<text x="44.1" y="172.5">1u</text>
<text x="44.1" y="169.2">C8</text>
<text x="57.1" y="172.5">287k</text>
<text x="57.2" y="169.2">R14</text>
<text x="117.1" y="172.5">154k</text>
<text x="117.1" y="169.2">R15</text>
<text x="130.5" y="172.5">0.1u</text>
<text x="130.5" y="169.2">C7</text>
<text x="387" y="169.2">FPC1</text>
<text x="310.5" y="193.9">U6.1</text>
<text x="309.7" y="199.2">LM258DRG4</text>
<text x="55.4" y="225.3">100</text>
<text x="55.4" y="222.2">R2</text>
<text x="154.9" y="237.4">TPS22910AYZVR</text>
<text x="154.9" y="234.2">U9</text>
<text x="184.1" y="239.4">10K</text>
<text x="184.2" y="236.2">R5</text>
<text x="57" y="249.9">FFB5551</text>
<text x="57" y="246.8">Q1.1</text>
<text x="92.3" y="249.9">FFB5551</text>
<text x="92.3" y="246.8">Q1.2</text>
<text x="69.5" y="262.8">R3</text>
<text x="144.3" y="262.6">R13</text>
<text x="159.9" y="261.6">LED-0402_G</text>
<text x="159.9" y="258.4">LED2</text>
<text x="69.5" y="265.9">50</text>
<text x="144.3" y="265.8">270</text>
</g>
<g font-size="3.2">
<text x="74.3" y="28">1</text>
<text x="93.5" y="28">2</text>
<text x="258.1" y="107.8">VNN</text>
<text x="266.5" y="106">65</text>
<text x="327.7" y="163.4" transform="rotate(-90 327.7 163.4)">4</text>
<text x="331.3" y="225.1" transform="rotate(-90 331.3 225.1)">4</text>
<text x="164.9" y="243.6">ON</text>
<text x="171.3" y="245.4">B1</text>
<text x="171.3" y="241.8">B2</text>
<text x="162.5" y="247.1">GND</text>
</g>
<g font-size="3.2" fill="#00f">
<text x="63.1" y="46">1</text>
<text x="66.6" y="47.8">NC</text>
<text x="86.1" y="42.9" transform="rotate(-90 86.1 42.9)">13</text>
<text x="87.5" y="47.5" transform="rotate(-90 87.5 47.5)">EP</text>
<text x="99" y="47.8">SW1</text>
<text x="107.8" y="46">12</text>
<text x="21.9" y="49">Drive</text>
<text x="63.1" y="49.6">2</text>
<text x="63.1" y="53.1">3</text>
<text x="66.6" y="51.3">EN/UVLO</text>
<text x="99" y="51.3">SW2</text>
<text x="107.8" y="53.1">10</text>
<text x="107.8" y="49.6">11</text>
<text x="184.1" y="50.8">CLK</text>
<text x="243.2" y="51.3">6</text>
<text x="245.9" y="52.7">SCLK/SCL</text>
<text x="269.2" y="52.7">VDD</text>
<text x="276.9" y="51.3">1</text>
<text x="66.6" y="54.9">VIN</text>
<text x="86.5" y="54.9">SYNC/MODE</text>
<text x="102" y="58.4">SS</text>
<text x="107.8" y="56.6">9</text>
<text x="184.1" y="57.9">DIN</text>
<text x="184.1" y="54.3">SYNC</text>
<text x="243.2" y="54.9">7</text>
<text x="243.2" y="58.4">8</text>
<text x="245.9" y="56.3">#SYNC/A0 VREFIO</text>
<text x="245.9" y="59.8">SDIN/SDA</text>
<text x="265.1" y="59.8">VOUTA</text>
<text x="276.9" y="58.4">2</text>
<text x="276.9" y="54.9">10</text>
<text x="284.7" y="57.9">DACA</text>
<text x="63.1" y="60.1">5</text>
<text x="63.1" y="63.7">6</text>
<text x="66.6" y="61.9">BIAS</text>
<text x="66.6" y="65.4">VC</text>
<text x="100.1" y="65.4">FBX</text>
<text x="102.1" y="61.9">RT</text>
<text x="107.8" y="63.7">7</text>
<text x="107.8" y="60.1">8</text>
<text x="243.2" y="61.9">3</text>
<text x="243.2" y="65.4">5</text>
<text x="245.9" y="63.3">RSTSEL</text>
<text x="265.1" y="63.3">VOUTB</text>
<text x="276.9" y="65.4">4</text>
<text x="276.9" y="61.9">9</text>
<text x="284.7" y="61.4">DACB</text>
<text x="245.9" y="66.9">SPI2C</text>
<text x="266.8" y="66.9">AGND</text>
<text x="362.3" y="70.2">sample</text>
<text x="385.2" y="70.2">NEG1</text>
<text x="210.6" y="109">D30</text>
<text x="221.8" y="109.5">1</text>
<text x="221.8" y="113.1">2</text>
<text x="225.3" y="111.3">SW30</text>
<text x="255.7" y="111.3">SW29</text>
<text x="266.5" y="113.1">63</text>
<text x="266.5" y="109.5">64</text>
<text x="277.6" y="109">D29</text>
<text x="291.7" y="112.5">135V</text>
<text x="365.8" y="112.5">D0</text>
<text x="373.5" y="113.1">1</text>
<text x="384.2" y="109.9" transform="rotate(-90 384.2 109.9)">33</text>
<text x="75.2" y="114.8">1</text>
<text x="95.6" y="114.8">2</text>
<text x="210.6" y="116.1">D31</text>
<text x="221.8" y="116.6">3</text>
<text x="225.3" y="114.8">Y3031</text>
<text x="225.3" y="118.4">SW31</text>
<text x="255" y="114.8">Y2829</text>
<text x="255.7" y="118.4">SW28</text>
<text x="266.5" y="116.6">62</text>
<text x="277.6" y="119.6">D27</text>
<text x="277.6" y="116.1">D28</text>
<text x="365.8" y="116.1">D1</text>
<text x="365.8" y="119.6">D2</text>
<text x="373.5" y="116.6">2</text>
<text x="377" y="114.8">1</text>
<text x="377" y="118.4">2</text>
<text x="385.6" y="114.6" transform="rotate(-90 385.6 114.6)">33</text>
<text x="210.6" y="123.1">CLR</text>
<text x="221.8" y="120.1">4</text>
<text x="221.8" y="123.6">5</text>
<text x="225.3" y="121.9">NC</text>
<text x="225.3" y="125.4">CLR</text>
<text x="255" y="125.4">Y2627</text>
<text x="255.7" y="121.9">SW27</text>
<text x="266.5" y="123.6">60</text>
<text x="266.5" y="120.1">61</text>
<text x="365.8" y="123.1">D3</text>
<text x="373.5" y="120.1">3</text>
<text x="373.5" y="123.6">4</text>
<text x="377" y="121.9">3</text>
<text x="377" y="125.4">4</text>
<text x="61.3" y="130.7">1</text>
<text x="84.3" y="127.4" transform="rotate(-90 84.3 127.4)">17</text>
<text x="106" y="130.7">16</text>
<text x="210.6" y="130.2">CS</text>
<text x="221.8" y="127.2">6</text>
<text x="221.8" y="130.7">7</text>
<text x="225.3" y="128.9">NC</text>
<text x="255.7" y="128.9">SW26</text>
<text x="266.5" y="130.7">58</text>
<text x="266.5" y="127.2">59</text>
<text x="277.6" y="130.2">D25</text>
<text x="277.6" y="126.6">D26</text>
<text x="365.8" y="126.6">D4</text>
<text x="365.8" y="130.2">D5</text>
<text x="373.5" y="127.2">5</text>
<text x="373.5" y="130.7">6</text>
<text x="377" y="128.9">5</text>
<text x="61.3" y="134.2">3</text>
<text x="64.8" y="132.5">EN/UVL0</text>
<text x="64.8" y="136">VIN</text>
<text x="86.1" y="132.8" transform="rotate(-90 86.1 132.8)">EP</text>
<text x="97.2" y="136">SW2</text>
<text x="97.2" y="132.5">SW1</text>
<text x="106" y="137.8">12</text>
<text x="106" y="134.2">14</text>
<text x="210.6" y="133.7">CLK</text>
<text x="221.8" y="134.2">8</text>
<text x="221.8" y="137.8">9</text>
<text x="225.3" y="132.5">~LE</text>
<text x="225.3" y="136">CLK</text>
<text x="255" y="136">Y2425</text>
<text x="255.7" y="132.5">SW25</text>
<text x="266.5" y="137.8">56</text>
<text x="266.5" y="134.2">57</text>
<text x="277.6" y="137.2">D24</text>
<text x="365.8" y="133.7">D6</text>
<text x="365.8" y="137.2">D7</text>
<text x="373.5" y="134.2">7</text>
<text x="373.5" y="137.8">8</text>
<text x="377" y="132.5">6</text>
<text x="377" y="136">7</text>
<text x="61.3" y="141.3">6</text>
<text x="64.8" y="143.1">NC</text>
<text x="84.8" y="139.5">SYNC/MODE</text>
<text x="100.2" y="143.1">SS</text>
<text x="106" y="141.3">11</text>
<text x="210.6" y="140.8">DIN</text>
<text x="219.8" y="141.3">10</text>
<text x="225.3" y="139.5">VDD</text>
<text x="225.3" y="143.1">DIN</text>
<text x="255.7" y="143.1">SW23</text>
<text x="255.7" y="139.5">SW24</text>
<text x="266.5" y="141.3">55</text>
<text x="277.6" y="140.8">D23</text>
<text x="365.8" y="140.8">D8</text>
<text x="373.5" y="141.3">9</text>
<text x="377" y="139.5">8</text>
<text x="377" y="143.1">9</text>
<text x="61.3" y="144.8">7</text>
<text x="61.3" y="148.3">8</text>
<text x="64.8" y="146.6">BIAS</text>
<text x="100.4" y="146.6">RT</text>
<text x="106" y="148.3">9</text>
<text x="106" y="144.8">10</text>
<text x="219.8" y="144.8">11</text>
<text x="219.8" y="148.3">12</text>
<text x="225.3" y="146.6">GND</text>
<text x="255" y="146.6">Y2223</text>
<text x="266.5" y="148.3">53</text>
<text x="266.5" y="144.8">54</text>
<text x="277.6" y="147.8">D22</text>
<text x="316.9" y="148.3">6</text>
<text x="365.8" y="144.3">D9</text>
<text x="365.8" y="147.8">D1011</text>
<text x="371.5" y="144.8">10</text>
<text x="377" y="146.6">10</text>
<text x="64.8" y="150.1">NC</text>
<text x="98.4" y="150.1">FBX</text>
<text x="210.6" y="154.9">D0</text>
<text x="219.8" y="151.9">13</text>
<text x="219.8" y="155.4">14</text>
<text x="225.3" y="150.1">DOUT</text>
<text x="225.3" y="153.6">NC</text>
<text x="255.7" y="153.6">SW21</text>
<text x="255.7" y="150.1">SW22</text>
<text x="266.5" y="155.4">51</text>
<text x="266.5" y="151.9">52</text>
<text x="277.6" y="151.3">D21</text>
<text x="305.9" y="154.9">sample 5</text>
<text x="337.3" y="151.9">7</text>
<text x="342.9" y="151.3">NEG1</text>
<text x="365.8" y="151.3">D1112</text>
<text x="365.8" y="154.9">D1213</text>
<text x="377" y="150.1">11</text>
<text x="377" y="153.6">12</text>
<text x="210.6" y="161.9">D1</text>
<text x="219.8" y="158.9">15</text>
<text x="225.3" y="157.2">SW0</text>
<text x="225.3" y="160.7">Y01</text>
<text x="255" y="157.2">Y2021</text>
<text x="255.7" y="160.7">SW20</text>
<text x="266.5" y="158.9">50</text>
<text x="277.6" y="161.9">D19</text>
<text x="277.6" y="158.4">D20</text>
<text x="365.8" y="158.4">D1314</text>
<text x="365.8" y="161.9">D1415</text>
<text x="377" y="157.2">13</text>
<text x="377" y="160.7">14</text>
<text x="210.6" y="165.5">D2</text>
<text x="219.8" y="162.5">16</text>
<text x="219.8" y="166">17</text>
<text x="225.3" y="164.2">SW1</text>
<text x="225.3" y="167.7">SW2</text>
<text x="255" y="167.7">Y1819</text>
<text x="255.7" y="164.2">SW19</text>
<text x="266.5" y="166">48</text>
<text x="266.5" y="162.5">49</text>
<text x="365.8" y="165.5">D1516</text>
<text x="377" y="164.2">15</text>
<text x="377" y="167.7">16</text>
<text x="210.6" y="172.5">D3</text>
<text x="219.8" y="169.5">18</text>
<text x="219.8" y="173">19</text>
<text x="225.3" y="171.3">Y23</text>
<text x="255.7" y="171.3">SW18</text>
<text x="266.5" y="173">46</text>
<text x="266.5" y="169.5">47</text>
<text x="277.6" y="169">D18</text>
<text x="365.8" y="169">D1617</text>
<text x="365.8" y="172.5">D1718</text>
<text x="377" y="171.3">17</text>
<text x="210.6" y="176">D4</text>
<text x="219.8" y="176.6">20</text>
<text x="225.3" y="174.8">SW3</text>
<text x="225.3" y="178.3">SW4</text>
<text x="255.6" y="178.3">RGND</text>
<text x="259" y="174.8">VPP</text>
<text x="266.5" y="176.6">45</text>
<text x="365.8" y="176">D1819</text>
<text x="365.8" y="179.6">D1920</text>
<text x="377" y="174.8">18</text>
<text x="377" y="178.3">19</text>
<text x="210.6" y="183.1">D5</text>
<text x="219.8" y="180.1">21</text>
<text x="219.8" y="183.6">22</text>
<text x="225.3" y="181.9">Y45</text>
<text x="225.3" y="185.4">SW5</text>
<text x="255.7" y="185.4">SW17</text>
<text x="258.1" y="181.9">VNN</text>
<text x="266.5" y="183.6">43</text>
<text x="266.5" y="180.1">44</text>
<text x="277.6" y="183.1">D17</text>
<text x="365.8" y="183.1">D2021</text>
<text x="377" y="181.9">20</text>
<text x="377" y="185.4">21</text>
<text x="210.6" y="186.6">D6</text>
<text x="219.8" y="187.1">23</text>
<text x="219.8" y="190.7">24</text>
<text x="225.3" y="188.9">SW6</text>
<text x="255" y="188.9">Y1617</text>
<text x="266.5" y="190.7">41</text>
<text x="266.5" y="187.1">42</text>
<text x="277.6" y="190.1">D16</text>
<text x="365.8" y="186.6">D2122</text>
<text x="365.8" y="190.1">D2223</text>
<text x="377" y="188.9">22</text>
<text x="210.6" y="193.7">D7</text>
<text x="210.6" y="197.2">D8</text>
<text x="219.8" y="194.2">25</text>
<text x="219.8" y="197.7">26</text>
<text x="225.3" y="192.4">Y67</text>
<text x="225.3" y="196">SW7</text>
<text x="255.7" y="196">SW15</text>
<text x="255.7" y="192.4">SW16</text>
<text x="266.5" y="197.7">39</text>
<text x="266.5" y="194.2">40</text>
<text x="277.6" y="193.7">D15</text>
<text x="365.8" y="193.7">D2324</text>
<text x="365.8" y="197.2">D2425</text>
<text x="377" y="192.4">23</text>
<text x="377" y="196">24</text>
<text x="219.8" y="201.3">27</text>
<text x="225.3" y="199.5">SW8</text>
<text x="225.3" y="203">Y89</text>
<text x="255" y="199.5">Y1415</text>
<text x="255.7" y="203">SW14</text>
<text x="266.5" y="201.3">38</text>
<text x="277.6" y="200.7">D14</text>
<text x="365.8" y="200.7">D2526</text>
<text x="377" y="199.5">25</text>
<text x="377" y="203">26</text>
<text x="210.6" y="204.3">D9</text>
<text x="210.6" y="207.8">D10</text>
<text x="219.8" y="204.8">28</text>
<text x="219.8" y="208.3">29</text>
<text x="225.3" y="206.6">SW9</text>
<text x="258.1" y="206.6">VNN</text>
<text x="266.5" y="208.3">36</text>
<text x="266.5" y="204.8">37</text>
<text x="311.1" y="209.6">DACB2</text>
<text x="365.8" y="204.3">D2627</text>
<text x="365.8" y="207.8">D2728</text>
<text x="377" y="206.6">27</text>
<text x="53.6" y="213.1">DACA</text>
<text x="210.6" y="214.8">D11</text>
<text x="219.8" y="211.8">30</text>
<text x="219.8" y="215.4">31</text>
<text x="225.3" y="210.1">SW10</text>
<text x="225.3" y="213.6">Y1011</text>
<text x="255.6" y="210.1">RGND</text>
<text x="259" y="213.6">VPP</text>
<text x="266.5" y="215.4">34</text>
<text x="266.5" y="211.8">35</text>
<text x="279.4" y="214.8">D13</text>
<text x="340.8" y="213.6">1</text>
<text x="346.4" y="213.1">CTL</text>
<text x="365.8" y="211.3">D2829</text>
<text x="365.8" y="214.8">D2930</text>
<text x="377" y="210.1">28</text>
<text x="377" y="213.6">29</text>
<text x="88.9" y="216.6">NEG</text>
<text x="210.6" y="218.4">D12</text>
<text x="219.8" y="218.9">32</text>
<text x="225.3" y="217.1">SW11</text>
<text x="225.3" y="220.7">SW12</text>
<text x="255" y="220.7">Y1213</text>
<text x="255.7" y="217.1">SW13</text>
<text x="266.5" y="218.9">33</text>
<text x="311.1" y="216.6">NEG1</text>
<text x="320.4" y="217.1">3</text>
<text x="365.8" y="218.4">D3031</text>
<text x="365.8" y="221.9">D3132</text>
<text x="377" y="217.1">30</text>
<text x="377" y="220.7">31</text>
<text x="377" y="224.2">32</text>
<text x="385.6" y="225.6" transform="rotate(-90 385.6 225.6)">34</text>
<text x="384.2" y="230.3" transform="rotate(-90 384.2 230.3)">34</text>
<text x="127.7" y="241.3">Drive</text>
<text x="138.5" y="241.8">A1</text>
<text x="138.5" y="245.4">A2</text>
<text x="144.2" y="243.6">VOUT</text>
<text x="184.1" y="241.3">CTL</text>
<text x="67.7" y="251.9">sample</text>
<text x="144.2" y="247.1">VIN</text>
<text x="127.7" y="264.2">Drive</text>
</g>
<g font-size="3.2" fill="#f00">
<text x="63.1" y="56.6">4</text>
<text x="66.6" y="58.4">INTVCC</text>
<text x="61.3" y="137.8">5</text>
<text x="64.8" y="139.5">INTVCC</text>
<text x="327.7" y="143.1" transform="rotate(-90 327.7 143.1)">8</text>
<text x="331.3" y="204.8" transform="rotate(-90 331.3 204.8)">8</text>
</g>
<g font-size="2.8" fill="#840000">
<text x="55.6" y="241.3" transform="rotate(-90 55.6 241.3)">6</text>
<text x="90.8" y="241.3" transform="rotate(-90 90.8 241.3)">3</text>
<text x="43.3" y="248.4">2</text>
<text x="55.6" y="251.8" transform="rotate(-90 55.6 251.8)">1</text>
<text x="78.5" y="248.4">5</text>
<text x="90.8" y="251.8" transform="rotate(-90 90.8 251.8)">4</text>
</g>
</svg>
